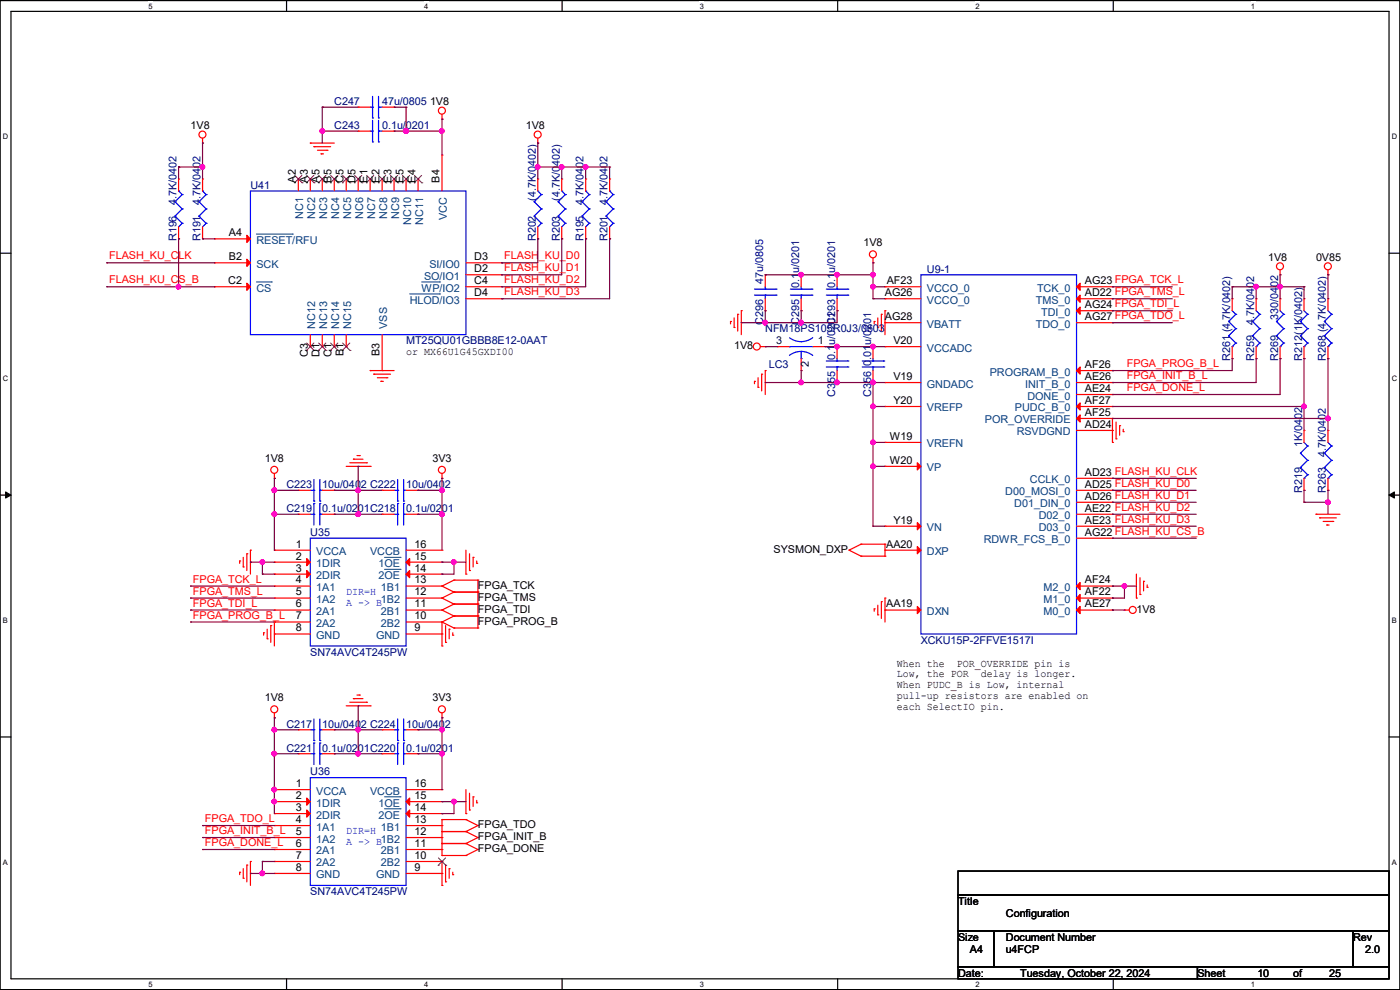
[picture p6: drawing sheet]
<svg xmlns="http://www.w3.org/2000/svg" width="297mm" height="210mm" viewBox="0 0 297 210" stroke-linecap="round" stroke-linejoin="round" font-family="sans-serif">
<path d="M0 .1h297v209.8h-297zM2.3 2.4h292.4v205.2h-292.4z" fill="none" stroke="#000" stroke-width=".25"/>
<g fill="#fff">
<path d="M31.5 .4h.9v1.8h-.9z"/>
<path d="M31.5 207.9h.9v1.8h-.9z"/>
</g>
<path d="M60.8 .1v2.3M60.8 207.6v2.3" fill="none" stroke="#000" stroke-width=".25"/>
<g fill="#fff">
<path d="M90 .4h.9v1.8h-.9z"/>
<path d="M90 207.9h.9v1.8h-.9z"/>
</g>
<path d="M119.3 .1v2.3M119.3 207.6v2.3" fill="none" stroke="#000" stroke-width=".25"/>
<g fill="#fff">
<path d="M148.5 .4h.9v1.8h-.9z"/>
<path d="M148.5 207.9h.9v1.8h-.9z"/>
</g>
<path d="M177.7 .1v2.3M177.7 207.6v2.3" fill="none" stroke="#000" stroke-width=".25"/>
<g fill="#fff">
<path d="M206.9 .4h.9v1.8h-.9z"/>
<path d="M206.9 207.9h.9v1.8h-.9z"/>
</g>
<path d="M236.2 .1v2.3M236.2 207.6v2.3" fill="none" stroke="#000" stroke-width=".25"/>
<g fill="#fff">
<path d="M265.4 .4h.9v1.8h-.9z"/>
<path d="M265.4 207.9h.9v1.8h-.9z"/>
<path d="M.6 28.1h1.2v1.7h-1.2z"/>
<path d="M295.3 28.1h1.1v1.7h-1.1z"/>
<path d="M.6 79.4h1.2v1.8h-1.2z"/>
<path d="M295.3 79.4h1.1v1.8h-1.1z"/>
</g>
<path d="M0 53.7h2.3M294.7 53.7h2.3" fill="none" stroke="#000" stroke-width=".25"/>
<g fill="#fff">
<path d="M.6 130.7h1.1v1.8h-1.1z"/>
<path d="M295.3 130.7h1v1.8h-1z"/>
</g>
<path d="M0 105h2.3M294.7 105h2.3" fill="none" stroke="#000" stroke-width=".25"/>
<path d="M1.2 104.4l1.1 .6-1.1 .7zM294.7 105l1.1-.6v1.3z" fill="#000" stroke="#000" stroke-width=".21"/>
<g fill="#fff">
<path d="M.6 182h1.1v1.8h-1.1z"/>
<path d="M295.3 182h1v1.8h-1z"/>
</g>
<path d="M0 156.3h2.3M294.7 156.3h2.3M203.2 184.8h91.5v5.1h-91.5zM203.2 189.9h91.5v7.6h-91.5zM203.2 197.5h7.7v7.6h-7.7zM210.9 197.5h76.2v7.6h-76.2zM287.1 197.5h7.6v7.6h-7.6zM203.2 205.1h50.8v2.5h-50.8zM254 205.1h40.7v2.5h-40.7z" fill="none" stroke="#000" stroke-width=".25"/>
<g fill="none" stroke="#f00" stroke-width=".25">
<path d="M37.9 38h.1M37.9 38v2.5M43 30.4h.1M43 38h.1M43 29.3v1.1M43 38v2.5M63.3 38h.1M63.3 38v2.5M65.8 30.4h.1M65.8 38h.1M65.8 30.4h5.1M65.8 38v2.5"/>
<path d="M66.6 31.1h.1M66.6 31.1h3.5M67.4 31.9h2M68.1 32.6h.1M68.1 32.6h.5M68.4 38h.1M68.4 38v2.5M69.4 31.9h.1M70.9 38h.1M70.9 38v2.5M73.4 38h.1M73.4 38v2.5"/>
<path d="M76 22.7h.1M76 38h.1M76 27.8h.1M76 22.7h2.5M76 38v2.5M76 27.8h2.5M78.5 38h.1M78.5 38v2.5M81.1 38h.1M81.1 22.7h2.5M81.1 38v2.5M81.1 27.8h2.5"/>
<path d="M83.6 22.7h.1M83.6 38h.1M83.6 27.8h.1M83.6 38v2.5M86.1 38h.1M86.1 38v2.5M88.7 38h.1M88.7 38v2.5M93.8 25.3h.1M93.8 32.9h.1M93.8 24.3v1M93.8 32.9v7.6"/>
<path d="M114.1 30.4h.1M114.1 38h.1M114.1 29.3v1.1M114.1 38v2.5M119.2 38h.1M119.2 38v2.5M124.2 38h.1M124.2 38v2.5M129.3 38h.1M129.3 38v2.5M37.9 50.7h.1M37.9 48.1v2.6"/>
<path d="M43 50.7h.1M43 48.1v2.6M45.5 50.7h.1M45.5 55.8h.1M45.5 50.7h7.6M45.5 55.8h7.6M98.8 55.8h7.7M98.8 58.3h7.7M106.5 58.3h.1M106.5 55.8h.1M114.1 50.7h.1M114.1 48.1v2.6"/>
<path d="M119.2 50.7h.1M119.2 48.1v2.6M124.2 50.7h.1M124.2 48.1v2.6M129.3 50.7h.1M129.3 48.1v2.6M162.3 58.3h.1M162.3 58.3v2.5M170 58.3h.1M170 58.3v2.5M177.6 58.3h.1M177.6 58.3v2.5"/>
<path d="M185.2 55.8h.1M185.2 54.7v1.1M271.6 58.3h.1M271.6 57.3v1M281.7 58.3h.1M281.7 57.3v1M45.5 60.8h.1M45.5 60.8h7.6M65.8 73.5h.1M65.8 71v2.5M68.4 73.5h.1M68.4 71v2.5"/>
<path d="M70.9 73.5h.1M70.9 71v2.5M73.4 73.5h.1M73.4 71v2.5M78.5 78.6h.1M78.5 78.6h5.1M79.3 79.4h.1M79.3 79.4h3.5M81.1 78.6h.1M81.1 71v7.6M98.8 60.8h7.7M98.8 63.4h7.7"/>
<path d="M106.5 60.8h.1M106.5 63.4h.1M155 68.2h.1M155 68.2v.5M155.7 69.5h.1M155.7 67.4v2.1M156.5 66.7h.1M156.5 66.7v3.5M157.3 65.9h.1M157.3 65.9v5.1M161.3 73.5h1M161.6 79.4h.1"/>
<path d="M161.6 79.4v3.5M162.3 78.6h.1M162.3 73.5h.1M162.3 65.9h.1M162.3 63.4v2.5M162.3 78.6v5.1M164.9 73.5h.1M164.9 73.5h2.5M170 65.9h.1M170 78.6h.1M170 63.4v2.5M170 76.1v2.5"/>
<path d="M172.5 73.5h2.5M175 73.5h.1M177.6 65.9h.1M177.6 73.5h.1M177.6 63.4v2.5M177.6 73.5v2.6M177.6 78.6v2.6M185.2 73.5h.1M185.2 73.5v2.6M185.2 78.6v2.6M185.5 68.2h.1M185.5 68.2v.5"/>
<path d="M186.2 69.5h.1M186.2 67.4v2.1M187 66.7h.1M187 66.7v3.5M187.7 65.9h.1M187.7 60.8h.1M187.7 63.4h.1M187.7 68.5h.1M187.7 73.5h.1M187.7 65.9v5.1M187.7 73.5h7.7M187.7 60.8h7.7"/>
<path d="M187.7 68.5h7.7M187.7 63.4h7.7M228.4 78.6h7.6M228.4 60.8h7.6M228.4 65.9h7.6M228.4 68.5h7.6M228.4 63.4h7.6M236 60.8h.1M236 65.9h.1M236 68.5h.1M236 63.4h.1M236 78.6h.1"/>
<path d="M261.4 63.4h.1M261.4 76.1h.1M261.4 63.4v2.5M261.4 73.5v2.6M266.5 63.4h.1M266.5 76.1h.1M266.5 63.4v2.5M266.5 73.5v2.6M271.6 63.4h.1M271.6 76.1h.1M271.6 63.4v2.5M271.6 73.5v2.6"/>
<path d="M276.6 63.4h.1M276.6 76.1h.1M276.6 63.4v2.5M276.6 73.5v2.6M281.7 63.4h.1M281.7 76.1h.1M281.7 63.4v2.5M281.7 73.5v2.6M73.4 98.9h5.1M74.2 98.2h3.6M75 97.4h.1M75 97.4h2"/>
<path d="M75.7 96.6h.5M76.2 96.6h.1M77.8 98.2h.1M78.5 98.9h.1M80.1 80.1h2M80.8 80.9h.1M80.8 80.9h.5M82.1 80.1h.1M160.1 80.9h.1M160.1 80.9v.5M160.8 82.2h.1M160.8 80.1v2.1"/>
<path d="M177.6 81.2h.1M185.2 81.2h.1M187.7 81.2h.1M187.7 98.9h.1M187.7 93.9h.1M187.7 86.2h.1M187.7 98.9h7.7M187.7 86.2h7.7M187.7 81.2h7.7M187.7 93.9h7.7M228.4 86.2h7.6M228.4 91.3h7.6"/>
<path d="M228.4 81.2h7.6M228.4 88.8h7.6M228.4 83.7h7.6M236 93.9h.1M236 86.2h.1M236 91.3h.1M236 88.8h.1M236 83.7h.1M236 81.2h.1M236 88.8v5.1M236.8 93.1h.1M236.8 89.5v3.6"/>
<path d="M237.5 90.3h.1M237.5 90.3v2M238.3 91.6h.1M238.3 91.1v.5M276.6 91.3h.1M276.6 91.3v2.6M281.7 91.3h.1M281.7 91.3v2.6M50.8 119h.1M50.8 119v.5M51.6 118.2v2.1M52.4 117.5h.1"/>
<path d="M52.4 117.5v3.5M53.1 116.7h.1M53.1 116.7v5.1M58.2 101.5h.1M58.2 116.7h.1M58.2 119.3h.1M58.2 100.5v1M58.2 116.7h7.6M58.2 119.3h7.6M63.3 104h.1M63.3 109.1h.1M63.3 109.1h2.5"/>
<path d="M63.3 104h2.5M68.4 109.1h2.5M68.4 104h2.5M70.9 104h.1M70.9 109.1h.1M81.1 104h.1M81.1 109.1h.1M81.1 109.1h2.5M81.1 104h2.5M86.1 109.1h2.6M86.1 116.7h7.7M86.1 104h2.6"/>
<path d="M86.1 119.3h7.7M88.7 104h.1M88.7 109.1h.1M93.8 101.5h.1M93.8 119.3h.1M93.8 116.7h.1M93.8 100.5v1M98.8 116.7v5.1M99.6 117.5v3.5M100.4 118.2h.1M100.4 118.2v2.1M101.1 119.5h.1"/>
<path d="M101.1 119v.5M180.1 116.7h.1M180.1 116.7l2.6 1.3M182.7 115.4h.1M182.7 118h.1M182.7 115.4l-2.6 1.3M182.7 115.4h5M182.7 118h5M187.7 115.4h.1M187.7 118h.1M187.7 116.7h.1M187.7 111.6h.1"/>
<path d="M187.7 115.4v2.6M187.7 116.7h7.7M187.7 111.6h7.7M228.4 109.1h7.6M228.4 114.2h7.6M228.4 111.6h7.6M228.4 101.5h7.6M228.4 104h7.6M228.4 106.6h7.6M236 114.2h.1M236 101.5h.1M236 104h.1"/>
<path d="M236 106.6h.1M236 109.1h.1M236 111.6h.1M276.6 104h.1M276.6 101.5v2.5M279.2 109.1h.1M279.2 109.1h5.1M280 109.9h.1M280 109.9h3.5M280.7 110.6h2M281.5 111.4h.1M281.5 111.4h.5"/>
<path d="M281.7 104h.1M281.7 101.5v2.5M282.7 110.6h.1M51.6 120.3h.1M55.9 134.2h.1M55.9 134.2v.5M56.7 135.5h.1M56.7 133.5v2M57.4 132.7h.1M57.4 132.7v3.6M58.2 132h.1M58.2 121.8h.1"/>
<path d="M58.2 124.3h.1M58.2 126.9h.1M58.2 129.4h.1M58.2 134.5h.1M58.2 129.4h7.6M58.2 132v5M58.2 126.9h7.6M58.2 124.3h7.6M58.2 121.8h7.6M58.2 132h7.6M58.2 134.5h7.6M86.1 129.4h7.7"/>
<path d="M86.1 126.9h7.7M86.1 124.3h7.7M86.1 121.8h7.7M86.1 132h7.7M86.1 134.5h7.7M93.8 124.3h.1M93.8 126.9h.1M93.8 129.4h.1M93.8 132h.1M93.8 137h.1M93.8 134.5h.1M93.8 121.8h.1"/>
<path d="M93.8 124.3l2.5 1.3M93.8 126.9l2.5 1.2M93.8 129.4l2.5 1.3M93.8 132v5M93.8 132l2.5 1.2M94.5 136.3h.1M94.5 132.7v3.6M95.3 133.5h.1M95.3 133.5v2M96.1 134.7h.1M96.1 134.2v.5M96.3 123.1h.1"/>
<path d="M96.3 125.6h.1M96.3 128.1h.1M96.3 130.7h.1M96.3 133.2h.1M96.3 123.1l-2.5 1.2M96.3 123.1h5.1M96.3 125.6h5.1M96.3 125.6l-2.5 1.3M96.3 128.1h5.1M96.3 128.1l-2.5 1.3M96.3 130.7h5.1M96.3 130.7l-2.5 1.3"/>
<path d="M96.3 133.2h5.1M98.8 121.8h.1M99.6 121h.1M101.4 123.1h.1M101.4 125.6h.1M101.4 128.1h.1M101.4 130.7h.1M101.4 133.2h.1M101.4 123.1v10.1M185.5 129.2h.1M185.5 129.2v.5M186.2 130.4h.1"/>
<path d="M186.2 128.4v2M187 127.6h.1M187 127.6v3.6M187.7 126.9h.1M187.7 129.4h.1M187.7 126.9v5.1M187.7 129.4h7.7M228.4 129.4h7.6M228.4 126.9h7.6M228.4 124.3h7.6M236 129.4h.1M236 126.9h.1"/>
<path d="M236 124.3h.1M238.5 129.4h.1M238.5 129.4h1.1M241.1 126.9h.1M241.1 121.8v5.1M241.9 126.1h.1M241.9 122.6v3.5M242.6 123.3h.1M242.6 123.3v2M243.4 124.6h.1M243.4 124.1v.5M58.2 152.3h.1"/>
<path d="M58.2 151.3v1M63.3 154.8h.1M63.3 159.9h.1M63.3 154.8h2.5M63.3 159.9h2.5M68.4 154.8h2.5M68.4 159.9h2.5M70.9 154.8h.1M70.9 159.9h.1M73.4 149.7h5.1M74.2 149h3.6M75 148.2h.1"/>
<path d="M75 148.2h2M75.7 147.4h.5M76.2 147.4h.1M77.8 149h.1M78.5 149.7h.1M81.1 154.8h.1M81.1 159.9h.1M81.1 154.8h2.5M81.1 159.9h2.5M86.1 154.8h2.6M86.1 159.9h2.6M88.7 154.8h.1"/>
<path d="M88.7 159.9h.1M93.8 152.3h.1M93.8 151.3v1M58.2 167.5h.1M58.2 170.1h.1M58.2 172.6h.1M58.2 175.1h.1M58.2 177.7h.1M58.2 167.5h7.6M58.2 170.1h7.6M58.2 172.6h7.6M58.2 175.1h7.6"/>
<path d="M58.2 177.7h7.6M86.1 167.5h7.7M86.1 170.1h7.7M86.1 172.6h7.7M86.1 175.1h7.7M86.1 177.7h7.7M93.8 173.9h.1M93.8 176.4h.1M93.8 178.9h.1M93.8 177.7h.1M93.8 175.1h.1M93.8 172.6h.1"/>
<path d="M93.8 170.1h.1M93.8 167.5h.1M93.8 173.9h5M93.8 173.9v7.6M93.8 176.4h5M93.8 178.9h5M98.8 173.9h.1M98.8 176.4h.1M98.8 178.9h.1M98.8 172.6h.1M98.8 173.9l2.6 1.2M98.8 176.4l2.6 1.3"/>
<path d="M98.8 178.9l2.6 1.3M98.8 167.5v5.1M99.6 171.8h.1M99.6 168.3v3.5M100.4 169h.1M100.4 169v2.1M101.1 170.3h.1M101.1 169.8v.5M101.4 175.1h.1M101.4 177.7h.1M101.4 175.1l-2.6 1.3M101.4 177.7l-2.6 1.2"/>
<path d="M50.8 185h.1M50.8 185v.5M51.6 186.3h.1M51.6 184.3v2M52.4 183.5h.1M52.4 183.5v3.6M53.1 182.8h.1M53.1 182.8v5M58.2 180.2h.1M58.2 182.8h.1M58.2 185.3h.1M58.2 180.2h7.6"/>
<path d="M58.2 182.8h7.6M58.2 185.3h7.6M86.1 180.2h7.7M86.1 182.8h7.7M86.1 185.3h7.7M93.8 181.5h.1M93.8 187.8h.1M93.8 185.3h.1M93.8 182.8h.1M93.8 180.2h.1M93.8 182.8v5M93.8 181.5h5"/>
<path d="M94.5 187.1h.1M94.5 183.5v3.6M95.3 184.3h.1M95.3 184.3v2M96.1 185.5h.1M96.1 185v.5M98.8 181.5h.1M101.4 180.2h.1M101.4 180.2l-2.6 1.3"/>
<circle cx="42.9" cy="28.6" r=".74"/>
<circle cx="93.7" cy="23.5" r=".74"/>
<circle cx="114.1" cy="28.6" r=".74"/>
<circle cx="185.2" cy="54" r=".74"/>
<circle cx="271.5" cy="56.5" r=".74"/>
<circle cx="281.7" cy="56.5" r=".74"/>
<circle cx="160.5" cy="73.5" r=".74"/>
<circle cx="58.2" cy="99.7" r=".74"/>
<circle cx="93.7" cy="99.7" r=".74"/>
<circle cx="240.3" cy="129.4" r=".74"/>
<circle cx="58.2" cy="150.5" r=".74"/>
<circle cx="93.7" cy="150.5" r=".74"/>
</g>
<g fill="none" stroke="#00f" stroke-width=".25">
<path d="M78.5 22.7h.5M78.5 27.8h.5M79 22.7h.1M79 25h.1M79 27.8h.1M79 30.1h.1M79 20.4v4.6M79 25.5v4.6M80.3 25h.1M80.3 22.7h.1M80.3 30.1h.1M80.3 27.8h.1"/>
<path d="M80.3 22.7h.8M80.3 20.4v4.6M80.3 25.5v4.6M80.3 27.8h.8M37.1 45.8h.1M37.1 42.8h.1M37.1 45.8l1.6 1.6M37.1 42.8l1.6 1.5M37.9 40.5h.1M37.9 40.5l.8 .8M38.7 47.4h.1M38.7 44.3h.1"/>
<path d="M38.7 41.3h.1M38.7 47.4l-.8 .7M38.7 44.3l-1.6 1.5M38.7 41.3l-1.6 1.5M42.2 45.8h.1M42.2 42.8h.1M42.2 45.8l1.5 1.6M42.2 42.8l1.5 1.5M43 40.5h.1M43 40.5l.7 .8M43.7 47.4h.1M43.7 44.3h.1"/>
<path d="M43.7 41.3h.1M43.7 47.4l-.7 .7M43.7 44.3l-1.5 1.5M43.7 41.3l-1.5 1.5M53.1 40.5h45.7v30.5h-45.7zM113.3 45.8h.1M113.3 42.8h.1M113.3 45.8l1.6 1.6M113.3 42.8l1.6 1.5M114.1 40.5h.1M114.1 40.5l.8 .8M114.9 47.4h.1"/>
<path d="M114.9 44.3h.1M114.9 41.3h.1M114.9 47.4l-.8 .7M114.9 44.3l-1.6 1.5M114.9 41.3l-1.6 1.5M118.4 45.8h.1M118.4 42.8h.1M118.4 45.8l1.5 1.6M118.4 42.8l1.5 1.5M119.2 40.5h.1M119.2 40.5l.7 .8M119.9 47.4h.1"/>
<path d="M119.9 44.3h.1M119.9 41.3h.1M119.9 47.4l-.7 .7M119.9 44.3l-1.5 1.5M119.9 41.3l-1.5 1.5M123.5 45.8h.1M123.5 42.8h.1M123.5 45.8l1.5 1.6M123.5 42.8l1.5 1.5M124.2 40.5h.1M124.2 40.5l.8 .8M125 47.4h.1"/>
<path d="M125 44.3h.1M125 41.3h.1M125 47.4l-.8 .7M125 44.3l-1.5 1.5M125 41.3l-1.5 1.5M128.6 45.8h.1M128.6 42.8h.1M128.6 45.8l1.5 1.6M128.6 42.8l1.5 1.5M129.3 40.5h.1M129.3 40.5l.8 .8M130.1 47.4h.1"/>
<path d="M130.1 44.3h.1M130.1 41.3h.1M130.1 47.4l-.8 .7M130.1 44.3l-1.5 1.5M130.1 41.3l-1.5 1.5M195.4 58.3h33v76.2h-33zM160.1 62.6h4.5M160.1 61.3h4.5M162.3 61.3h.1M162.3 62.6h.1M162.3 60.8v.5M162.3 62.6v.8"/>
<path d="M164.6 62.6h.1M164.6 61.3h.1M167.4 73.5h.1M167.4 73.5h5.1M167.7 62.6h4.6M167.7 61.3h4.6M170 61.3h.1M170 62.6h.1M170 76.1h.1M170 74.5l-1.1 .2-1.4 .7M170 74.5l1.5 .4 .9 .5M170 60.8v.5"/>
<path d="M170 62.6v.8M170 74.5v1.6M172.3 62.6h.1M172.3 61.3h.1M172.4 71.6l-.9 .6-1.5 .3-1.1-.2-1.4-.6M175.3 77.9h4.6M175.3 76.6h4.6M175.3 62.6h4.6M175.3 61.3h4.6M177.6 61.3h.1M177.6 62.6h.1M177.6 76.6h.1"/>
<path d="M177.6 77.9h.1M177.6 60.8v.5M177.6 62.6v.8M177.6 76.1v.5M177.6 77.9v.7M179.9 62.6h.1M179.9 61.3h.1M179.9 77.9h.1M179.9 76.6h.1M182.9 77.9h4.6M182.9 76.6h4.6M185.2 76.6h.1"/>
<path d="M185.2 77.9h.1M185.2 76.1v.5M185.2 77.9v.7M187.5 77.9h.1M187.5 76.6h.1M260.6 68.2h.1M260.6 71.2h.1M260.6 68.2l1.6 1.5M260.6 71.2l1.6 1.6M261.4 73.5h.1M261.4 65.9l.8 .8M262.2 66.7h.1"/>
<path d="M262.2 69.7h.1M262.2 72.8h.1M262.2 66.7l-1.6 1.5M262.2 69.7l-1.6 1.5M262.2 72.8l-.8 .7M265.7 68.2h.1M265.7 71.2h.1M265.7 68.2l1.6 1.5M265.7 71.2l1.6 1.6M266.5 73.5h.1M266.5 65.9l.8 .8M267.3 66.7h.1"/>
<path d="M267.3 69.7h.1M267.3 72.8h.1M267.3 66.7l-1.6 1.5M267.3 69.7l-1.6 1.5M267.3 72.8l-.8 .7M270.8 68.2h.1M270.8 71.2h.1M270.8 68.2l1.5 1.5M270.8 71.2l1.5 1.6M271.6 73.5h.1M271.6 65.9l.7 .8M272.3 66.7h.1"/>
<path d="M272.3 69.7h.1M272.3 72.8h.1M272.3 66.7l-1.5 1.5M272.3 69.7l-1.5 1.5M272.3 72.8l-.7 .7M275.9 68.2h.1M275.9 71.2h.1M275.9 68.2l1.5 1.5M275.9 71.2l1.5 1.6M276.6 73.5h.1M276.6 65.9l.8 .8M277.4 66.7h.1"/>
<path d="M277.4 69.7h.1M277.4 72.8h.1M277.4 66.7l-1.5 1.5M277.4 69.7l-1.5 1.5M277.4 72.8l-.8 .7M281 68.2h.1M281 71.2h.1M281 68.2l1.5 1.5M281 71.2l1.5 1.6M281.7 73.5h.1M281.7 65.9l.8 .8M282.5 66.7h.1"/>
<path d="M282.5 69.7h.1M282.5 72.8h.1M282.5 66.7l-1.5 1.5M282.5 69.7l-1.5 1.5M282.5 72.8l-.8 .7M275.9 96.1h.1M275.9 99.2h.1M275.9 96.1l1.5 1.6M275.9 99.2l1.5 1.5M276.6 93.9l.8 .7M277.4 94.6h.1M277.4 97.7h.1"/>
<path d="M277.4 94.6l-1.5 1.5M277.4 97.7l-1.5 1.5M281 96.1h.1M281 99.2h.1M281 96.1l1.5 1.6M281 99.2l1.5 1.5M281.7 93.9l.8 .7M282.5 94.6h.1M282.5 97.7h.1M282.5 94.6l-1.5 1.5M282.5 97.7l-1.5 1.5M65.8 114.2h20.3v22.8h-20.3z"/>
<path d="M65.8 104h.8M65.8 109.1h.8M66.6 106.3h.1M66.6 104h.1M66.6 106.8h.1M66.6 109.1h.1M66.6 101.7v4.6M66.6 106.8v4.6M67.9 104h.1M67.9 106.3h.1M67.9 109.1h.1M67.9 106.8h.1"/>
<path d="M67.9 104h.5M67.9 101.7v4.6M67.9 106.8v4.6M67.9 109.1h.5M83.6 104h.8M83.6 109.1h.8M84.4 106.3h.1M84.4 104h.1M84.4 106.8h.1M84.4 109.1h.1M84.4 101.7v4.6M84.4 106.8v4.6"/>
<path d="M85.6 104h.1M85.6 106.3h.1M85.6 109.1h.1M85.6 106.8h.1M85.6 104h.5M85.6 101.7v4.6M85.6 106.8v4.6M85.6 109.1h.5M276.6 101.5h.1M277.4 100.7h.1M277.4 100.7l-.8 .8M281.7 101.5h.1"/>
<path d="M282.5 100.7h.1M282.5 100.7l-.8 .8M65.8 154.8h.8M65.8 159.9h.8M66.6 157.1h.1M66.6 154.8h.1M66.6 157.6h.1M66.6 159.9h.1M66.6 152.5v4.6M66.6 157.6v4.6M67.9 154.8h.1M67.9 157.1h.1"/>
<path d="M67.9 159.9h.1M67.9 157.6h.1M67.9 154.8h.5M67.9 152.5v4.6M67.9 157.6v4.6M67.9 159.9h.5M83.6 154.8h.8M83.6 159.9h.8M84.4 157.1h.1M84.4 154.8h.1M84.4 157.6h.1M84.4 159.9h.1"/>
<path d="M84.4 152.5v4.6M84.4 157.6v4.6M85.6 154.8h.1M85.6 157.1h.1M85.6 159.9h.1M85.6 157.6h.1M85.6 152.5v4.6M85.6 157.6v4.6M85.6 154.8h.5M85.6 159.9h.5M65.8 165h20.3v22.8h-20.3z"/>
</g>
<g fill="#f00" stroke="#f00" stroke-width=".25">
<path d="M228.4 86.2l.8-.7v1.5z"/>
<path d="M228.4 60.8l.8-.7v1.5z"/>
<path d="M228.4 65.9l.8-.7v1.5z"/>
<path d="M228.4 63.4l.8-.8v1.5z"/>
<path d="M194.6 128.7l.8 .7-.8 .8z"/>
<path d="M194.6 116l.8 .7-.8 .8z"/>
<path d="M228.4 88.8l.8-.8v1.5z"/>
<path d="M194.6 110.9l.8 .7-.8 .8z"/>
<path d="M194.6 98.2l.8 .7-.8 .8z"/>
<path d="M228.4 129.4l.8-.7v1.5z"/>
<path d="M228.4 126.9l.8-.8v1.5z"/>
<path d="M228.4 124.3l.8-.7v1.5z"/>
<path d="M228.4 78.6l.8-.7v1.5z"/>
<path d="M52.4 49.9l.7 .8-.7 .7z"/>
<path d="M52.4 55l.7 .8-.7 .7z"/>
<path d="M52.4 60.1l.7 .7-.7 .8z"/>
<path d="M65.1 169.3l.7 .8-.7 .7z"/>
<path d="M65.1 171.8l.7 .8-.7 .8z"/>
<path d="M86.1 172.6l.8-.8v1.6z"/>
<path d="M86.1 170.1l.8-.8v1.5z"/>
<path d="M65.1 118.5l.7 .8-.7 .7z"/>
<path d="M65.1 121l.7 .8-.7 .8z"/>
<path d="M86.9 121v1.6l-.8-.8z"/>
<path d="M86.1 119.3l.8-.8v1.5z"/>
</g>
<g fill="none" stroke="#804000" stroke-width=".21">
<path d="M62.5 38.8h.1M62.5 37.2l1.6 1.6M64.1 37.2l-1.6 1.6M64.1 38.8h.1M65 38.8h.1M65.1 37.2l1.5 1.6M66.6 37.2l-1.6 1.6M66.6 38.8h.1M67.6 38.8h.1M67.6 37.2l1.6 1.6M69.1 37.2l-1.5 1.6M69.2 38.8h.1"/>
<path d="M70.1 38.8h.1M70.1 37.2l1.6 1.6M71.7 37.2l-1.6 1.6M71.7 38.8h.1M72.6 38.8h.1M72.7 37.2l1.6 1.6M74.2 37.2l-1.6 1.6M74.3 38.8h.1M75.2 38.8h.1M75.2 37.2l1.6 1.6M76.8 37.2l-1.6 1.6M76.8 38.8h.1"/>
<path d="M77.7 38.8h.1M77.8 37.2l1.5 1.6M79.3 37.2l-1.6 1.6M79.3 38.8h.1M80.3 38.8h.1M80.3 37.2l1.6 1.6M81.8 37.2l-1.5 1.6M81.9 38.8h.1M82.8 38.8h.1M82.8 37.2l1.6 1.6M84.4 37.2l-1.6 1.6M84.4 38.8h.1"/>
<path d="M85.3 38.8h.1M85.4 37.2l1.6 1.6M86.9 37.2l-1.6 1.6M87 38.8h.1M87.9 38.8h.1M87.9 37.2l1.6 1.6M89.5 37.2l-1.6 1.6M89.5 38.8h.1M65 74.3h.1M65.1 72.8l1.5 1.5M66.6 72.8l-1.6 1.5M66.6 74.3h.1"/>
<path d="M67.6 74.3h.1M67.6 72.8l1.6 1.5M69.1 72.8l-1.5 1.5M69.2 74.3h.1M70.1 74.3h.1M70.1 72.8l1.6 1.5M71.7 72.8l-1.6 1.5M71.7 74.3h.1M72.6 74.3h.1M72.7 72.8l1.6 1.5M74.2 72.8l-1.6 1.5M74.3 74.3h.1"/>
<path d="M93 183.6h.1M93 182l1.6 1.6M94.5 182l-1.5 1.6M94.6 183.6h.1"/>
</g>
<g fill="none" stroke="#004080" stroke-width=".21">
<path d="M54.4 49.7h7.6M54.4 59.8h3.2M57.6 59.8h.1M62 49.7h.1M89.5 59.8h3.8M93.3 59.8h.1M86.9 62.4h6.4M93.3 62.4h.1M81.6 118.2h3.3M84.9 118.2h.1M81.6 120.8h3.3M84.9 120.8h.1"/>
<path d="M81.6 171.6h3.3M81.6 169h3.3M84.9 171.6h.1M84.9 169h.1"/>
</g>
<g fill="none" stroke="#800040" stroke-width=".25">
<path d="M37.9 35.4h.1M37.9 35.4h5.1M37.9 35.4v2.6M43 30.4h.1M43 35.4h.1M43 30.4v7.6M68.4 22.7h.1M68.4 27.8h.1M68.4 22.7v7.7M68.4 22.7h7.6M68.4 27.8h7.6M83.6 27.8h.1"/>
<path d="M83.6 22.7h.1M83.6 22.7h2.5M83.6 27.8h10.2M86.1 22.7h.1M86.1 27.8h.1M86.1 22.7v5.1M93.8 25.3h.1M93.8 27.8h.1M93.8 25.3v7.6M114.1 35.4h.1M114.1 30.4h.1M114.1 30.4v7.6"/>
<path d="M114.1 35.4h15.2M119.2 35.4h.1M119.2 35.4v2.6M124.2 35.4h.1M124.2 35.4v2.6M129.3 35.4h.1M129.3 35.4v2.6M22.6 55.8h.1M22.6 55.8h22.9M37.9 50.7h.1M37.9 50.7v10.1M43 50.7h.1"/>
<path d="M43 50.7h2.5M106.5 55.8h.1M106.5 58.3h.1M114.1 50.7h.1M114.1 50.7v5.1h-7.6M119.2 50.7h.1M119.2 50.7v7.6h-12.7M124.2 50.7h.1M124.2 50.7v10.1h-17.7M129.3 50.7h.1M129.3 50.7v12.7h-22.8M162.3 58.3h.1"/>
<path d="M162.3 58.3h22.9M170 58.3h.1M177.6 58.3h.1M185.2 55.8h.1M185.2 58.3h.1M185.2 55.8v7.6M271.6 58.3h.1M271.6 58.3v5.1M281.7 58.3h.1M281.7 58.3v5.1M22.6 60.8h.1M22.6 60.8h22.9"/>
<path d="M37.9 60.8h.1M106.5 60.8h.1M106.5 63.4h.1M157.3 68.5h.1M162.3 65.9h.1M162.3 68.5h.1M162.3 73.5h.1M162.3 65.9v2.6M162.3 73.5h2.6M170 65.9h.1M170 68.5h.1M170 78.6h.1"/>
<path d="M170 65.9v2.6M170 78.6v2.6M175 73.5h.1M175 73.5h12.7M177.6 65.9h.1M177.6 73.5h.1M177.6 65.9v2.6h-20.3M185.2 60.8h.1M185.2 63.4h.1M185.2 73.5h.1M185.2 60.8h2.5M185.2 63.4h2.5"/>
<path d="M236 78.6h.1M236 60.8h.1M236 63.4h.1M236 65.9h.1M236 68.5h.1M236 60.8h12.7M236 63.4h12.7M236 68.5h12.7M236 65.9h12.7M261.4 76.1h.1M261.4 60.8h.1M261.4 60.8h15.2"/>
<path d="M261.4 60.8v2.6M261.4 76.1v2.5h-25.4M266.5 76.1h.1M266.5 60.8h.1M266.5 76.1v5.1h-30.5M266.5 60.8v2.6M271.6 76.1h.1M271.6 60.8h.1M271.6 76.1v7.6h-35.6M276.6 76.1h.1M276.6 60.8h.1M276.6 60.8v2.6"/>
<path d="M276.6 76.1v15.2M281.7 76.1h.1M281.7 76.1v15.2M76 98.9h.1M76 98.9v10.2M162.3 81.2h.1M162.3 81.2h25.4M170 81.2h.1M177.6 81.2h.1M185.2 81.2h.1M185.2 93.9h.1M185.2 86.2h.1"/>
<path d="M185.2 98.9h.1M185.2 81.2v30.4M185.2 93.9h2.5M185.2 86.2h2.5M185.2 98.9h2.5M236 81.2h.1M236 83.7h.1M236 88.8h.1M236 86.2h.1M236 86.2h40.6M236 88.8h45.7M276.6 86.2h.1"/>
<path d="M281.7 88.8h.1M53.1 119.3h.1M53.1 119.3h5.1M55.7 119.3h.1M55.7 119.3v2.5M58.2 101.5h.1M58.2 104h.1M58.2 109.1h.1M58.2 109.1h5.1M58.2 104h5.1M58.2 101.5v15.2M70.9 109.1h.1"/>
<path d="M70.9 104h.1M70.9 109.1h10.2M70.9 104h10.2M76 104h.1M76 109.1h.1M88.7 104h.1M88.7 109.1h.1M88.7 109.1h5.1M88.7 104h5.1M93.8 119.3h.1M93.8 101.5h.1M93.8 104h.1"/>
<path d="M93.8 109.1h.1M93.8 101.5v15.2M93.8 119.3h5M96.3 119.3h.1M96.3 119.3v2.5h-2.5M185.2 111.6h.1M185.2 111.6h2.5M236 114.2h.1M236 111.6h.1M236 109.1h.1M236 104h.1M236 106.6h.1"/>
<path d="M236 101.5h.1M236 111.6h17.8M236 114.2h17.8M236 109.1h17.8M236 104h17.8M236 106.6h17.8M236 101.5h17.8M276.6 104h.1M276.6 106.6h.1M276.6 106.6h5.1M276.6 104v2.6M281.7 104h.1"/>
<path d="M281.7 106.6h.1M281.7 104v5.1M40.4 124.3h.1M40.4 126.9h.1M40.4 129.4h.1M40.4 132h.1M40.4 129.4h17.8M40.4 124.3h17.8M40.4 126.9h17.8M40.4 132h17.8M55.7 121.8h.1M55.7 121.8h2.5"/>
<path d="M93.8 121.8h.1M236 129.4h.1M236 124.3h.1M236 126.9h.1M236 129.4h2.5M236 124.3h5.1M238.5 124.3h.1M238.5 124.3v2.6h-2.5M58.2 152.3h.1M58.2 154.8h.1M58.2 159.9h.1M58.2 152.3v20.3"/>
<path d="M58.2 154.8h5.1M58.2 159.9h5.1M70.9 159.9h.1M70.9 154.8h.1M70.9 154.8h10.2M70.9 159.9h10.2M76 154.8h.1M76 159.9h.1M76 149.7h.1M76 149.7v10.2M88.7 154.8h.1M88.7 159.9h.1"/>
<path d="M88.7 154.8h5.1M88.7 159.9h5.1M93.8 152.3h.1M93.8 154.8h.1M93.8 159.9h.1M93.8 152.3v15.2M43 175.1h.1M43 177.7h.1M43 175.1h15.2M43 177.7h15.2M58.2 170.1h.1M58.2 167.5h.1"/>
<path d="M93.8 170.1h.1M93.8 172.6h.1M93.8 170.1h5M96.3 170.1h.1M96.3 170.1v2.5h-2.5M43 180.2h.1M43 180.2h15.2M53.1 185.3h.1M53.1 185.3h5.1M55.7 182.8h.1M55.7 185.3h.1M55.7 182.8v2.5"/>
<path d="M55.7 182.8h2.5"/>
</g>
<g fill="#f0f" stroke="#f0f" stroke-width=".25">
<circle cx="185.2" cy="60.8" r=".49"/>
<circle cx="169.9" cy="58.3" r=".49"/>
<circle cx="177.6" cy="58.3" r=".49"/>
<circle cx="185.2" cy="58.3" r=".49"/>
<circle cx="177.6" cy="73.5" r=".49"/>
<circle cx="185.2" cy="73.5" r=".49"/>
<circle cx="185.2" cy="81.1" r=".49"/>
<circle cx="169.9" cy="68.4" r=".49"/>
<circle cx="162.3" cy="68.4" r=".49"/>
<circle cx="185.2" cy="93.8" r=".49"/>
<circle cx="185.2" cy="86.2" r=".49"/>
<circle cx="114.1" cy="35.4" r=".49"/>
<circle cx="124.2" cy="35.4" r=".49"/>
<circle cx="119.1" cy="35.4" r=".49"/>
<circle cx="37.9" cy="60.8" r=".49"/>
<circle cx="42.9" cy="35.4" r=".49"/>
<circle cx="86.1" cy="27.8" r=".49"/>
<circle cx="93.7" cy="27.8" r=".49"/>
<circle cx="68.3" cy="27.8" r=".49"/>
<circle cx="238.5" cy="124.3" r=".49"/>
<circle cx="271.5" cy="60.8" r=".49"/>
<circle cx="266.5" cy="60.8" r=".49"/>
<circle cx="281.7" cy="88.8" r=".49"/>
<circle cx="276.6" cy="86.2" r=".49"/>
<circle cx="281.7" cy="106.5" r=".49"/>
<circle cx="185.2" cy="98.9" r=".49"/>
<circle cx="96.3" cy="119.2" r=".49"/>
<circle cx="96.3" cy="170" r=".49"/>
<circle cx="55.6" cy="119.2" r=".49"/>
<circle cx="55.6" cy="185.3" r=".49"/>
<circle cx="58.2" cy="109.1" r=".49"/>
<circle cx="58.2" cy="104" r=".49"/>
<circle cx="76" cy="109.1" r=".49"/>
<circle cx="76" cy="104" r=".49"/>
<circle cx="93.7" cy="109.1" r=".49"/>
<circle cx="93.7" cy="104" r=".49"/>
<circle cx="58.2" cy="170" r=".49"/>
<circle cx="58.2" cy="159.9" r=".49"/>
<circle cx="58.2" cy="154.8" r=".49"/>
<circle cx="58.2" cy="167.5" r=".49"/>
<circle cx="76" cy="159.9" r=".49"/>
<circle cx="76" cy="154.8" r=".49"/>
<circle cx="93.7" cy="159.9" r=".49"/>
<circle cx="93.7" cy="154.8" r=".49"/>
<circle cx="169.9" cy="81.1" r=".49"/>
<circle cx="177.6" cy="81.1" r=".49"/>
</g>
<g font-size="2.3" fill="#000080">
<text x="70.9" y="22.3">C247</text>
<text x="81.1" y="22.3">47u/0805</text>
<text x="70.9" y="27.3">C243</text>
<text x="81.1" y="27.3">0.1u/0201</text>
<text x="53.1" y="40">U41</text>
<text x="37.5" y="43.6" transform="rotate(-90 37.5 43.6)">4.7K/0402</text>
<text x="42.5" y="43.6" transform="rotate(-90 42.5 43.6)">4.7K/0402</text>
<text x="113.7" y="42.6" transform="rotate(-90 113.7 42.6)">(4.7K/0402)</text>
<text x="118.7" y="42.6" transform="rotate(-90 118.7 42.6)">(4.7K/0402)</text>
<text x="123.8" y="43.6" transform="rotate(-90 123.8 43.6)">4.7K/0402</text>
<text x="128.9" y="43.6" transform="rotate(-90 128.9 43.6)">4.7K/0402</text>
<text x="37.5" y="51.2" transform="rotate(-90 37.5 51.2)">R196</text>
<text x="42.5" y="51.2" transform="rotate(-90 42.5 51.2)">R191</text>
<text x="113.7" y="51.2" transform="rotate(-90 113.7 51.2)">R202</text>
<text x="118.7" y="51.2" transform="rotate(-90 118.7 51.2)">R203</text>
<text x="123.8" y="51.2" transform="rotate(-90 123.8 51.2)">R195</text>
<text x="128.9" y="51.2" transform="rotate(-90 128.9 51.2)">R201</text>
<text x="196.6" y="57.8">U9-1</text>
<text x="161.9" y="60.3" transform="rotate(-90 161.9 60.3)">47u/0805</text>
<text x="169.5" y="61.1" transform="rotate(-90 169.5 61.1)">0.1u/0201</text>
<text x="177.2" y="61.1" transform="rotate(-90 177.2 61.1)">0.1u/0201</text>
<text x="161.9" y="69" transform="rotate(-90 161.9 69)">C296</text>
<text x="162.4" y="70.5">NFM18PS105R0J3/0603</text>
<text x="169.5" y="69" transform="rotate(-90 169.5 69)">C295</text>
<text x="177.2" y="69" transform="rotate(-90 177.2 69)">C293</text>
<text x="266.1" y="69" transform="rotate(-90 266.1 69)">4.7K/0402</text>
<text x="271.1" y="68" transform="rotate(-90 271.1 68)">330/0402</text>
<text x="86.1" y="73.1">MT25QU01GBBB8E12-0AAT</text>
<text x="177.2" y="76.3" transform="rotate(-90 177.2 76.3)">0.1u/0201</text>
<text x="261" y="76.6" transform="rotate(-90 261 76.6)">R261 (4.7K/0402)</text>
<text x="266.1" y="76.6" transform="rotate(-90 266.1 76.6)">R259</text>
<text x="271.1" y="76.6" transform="rotate(-90 271.1 76.6)">R269</text>
<text x="276.2" y="76.6" transform="rotate(-90 276.2 76.6)">R212(1K/0402)</text>
<text x="281.3" y="76.6" transform="rotate(-90 281.3 76.6)">R268 (4.7K/0402)</text>
<text x="163.1" y="78.1">LC3</text>
<text x="177.2" y="84.2" transform="rotate(-90 177.2 84.2)">C355</text>
<text x="184.8" y="84.2" transform="rotate(-90 184.8 84.2)">C356 0.01u/0201</text>
<text x="276.2" y="94.9" transform="rotate(-90 276.2 94.9)">1K/0402</text>
<text x="281.3" y="96.9" transform="rotate(-90 281.3 96.9)">4.7K/0402</text>
<text x="60.7" y="103.5">C223</text>
<text x="68.4" y="103.5">10u/0402 C222</text>
<text x="86.1" y="103.5">10u/0402</text>
<text x="276.2" y="104.5" transform="rotate(-90 276.2 104.5)">R219</text>
<text x="281.3" y="104.5" transform="rotate(-90 281.3 104.5)">R263</text>
<text x="60.7" y="108.6">C219</text>
<text x="65.8" y="113.7">U35</text>
<text x="68.4" y="108.6">0.1u/0201C218</text>
<text x="86.1" y="108.6">0.1u/0201</text>
<text x="195.4" y="136.6">XCKU15P-2FFVE1517I</text>
<text x="65.8" y="139.1">SN74AVC4T245PW</text>
<text x="60.7" y="154.3">C217</text>
<text x="68.4" y="154.3">10u/0402 C224</text>
<text x="86.1" y="154.3">10u/0402</text>
<text x="60.7" y="159.4">C221</text>
<text x="68.4" y="159.4">0.1u/0201C220</text>
<text x="86.1" y="159.4">0.1u/0201</text>
<text x="65.8" y="164.5">U36</text>
<text x="65.8" y="189.9">SN74AVC4T245PW</text>
</g>
<g font-size="2.3">
<text x="91.2" y="22.3">1V8</text>
<text x="40.4" y="27.3">1V8</text>
<text x="111.5" y="27.3">1V8</text>
<text x="62.7" y="38.7" transform="rotate(-90 62.7 38.7)">A2</text>
<text x="65.3" y="38.7" transform="rotate(-90 65.3 38.7)">A3</text>
<text x="67.8" y="38.7" transform="rotate(-90 67.8 38.7)">A5</text>
<text x="70.4" y="38.7" transform="rotate(-90 70.4 38.7)">B5</text>
<text x="72.9" y="38.7" transform="rotate(-90 72.9 38.7)">C5</text>
<text x="75.4" y="38.7" transform="rotate(-90 75.4 38.7)">D5</text>
<text x="78" y="38.7" transform="rotate(-90 78 38.7)">E1</text>
<text x="80.5" y="38.7" transform="rotate(-90 80.5 38.7)">E2</text>
<text x="83.1" y="38.7" transform="rotate(-90 83.1 38.7)">E3</text>
<text x="85.6" y="38.7" transform="rotate(-90 85.6 38.7)">E5</text>
<text x="88.1" y="38.7" transform="rotate(-90 88.1 38.7)">E4</text>
<text x="93.2" y="38.7" transform="rotate(-90 93.2 38.7)">B4</text>
<text x="48.6" y="50.1">A4</text>
<text x="183.2" y="52.2">1V8</text>
<text x="48.6" y="55.2">B2</text>
<text x="100.6" y="57.7">D2</text>
<text x="100.6" y="55.2">D3</text>
<text x="269" y="55.3">1V8</text>
<text x="279.2" y="55.3">0V85</text>
<text x="48.4" y="60.3">C2</text>
<text x="100.6" y="60.3">C4</text>
<text x="100.6" y="62.8">D4</text>
<text x="187.8" y="62.8">AG26</text>
<text x="188.1" y="60.3">AF23</text>
<text x="230.2" y="60.3">AG23 FPGA_TCK_L</text>
<text x="230.2" y="65.4">AG24 FPGA_TDI_L</text>
<text x="230.2" y="62.8">AD22 FPGA_TMS_L</text>
<text x="187.8" y="67.9">AG28</text>
<text x="230.2" y="67.9">AG27 FPGA_TDO_L</text>
<text x="65.3" y="75.7" transform="rotate(-90 65.3 75.7)">C3</text>
<text x="67.8" y="75.7" transform="rotate(-90 67.8 75.7)">D1</text>
<text x="70.4" y="75.7" transform="rotate(-90 70.4 75.7)">C1</text>
<text x="72.9" y="75.6" transform="rotate(-90 72.9 75.6)">B1</text>
<text x="80.5" y="75.6" transform="rotate(-90 80.5 75.6)">B3</text>
<text x="86.1" y="75.4">or MX66U1G45GXDI00</text>
<text x="155.7" y="74.1">1V8</text>
<text x="189.5" y="73">V20</text>
<text x="189.5" y="80.6">V19</text>
<text x="230.2" y="83.1">AE24</text>
<text x="230.2" y="80.6">AE26</text>
<text x="230.2" y="78.1">AF26</text>
<text x="189.6" y="85.7">Y20</text>
<text x="230.2" y="85.7">AF27</text>
<text x="230.2" y="88.2">AF25</text>
<text x="188.8" y="93.3">W19</text>
<text x="230.2" y="90.8">AD24</text>
<text x="56.2" y="98">1V8</text>
<text x="91.7" y="98">3V3</text>
<text x="188.8" y="98.4">W20</text>
<text x="230.2" y="100.9">AD23 FLASH_KU_CLK</text>
<text x="230.2" y="103.5">AD25 FLASH_KU_D0</text>
<text x="230.2" y="106">AD26 FLASH_KU_D1</text>
<text x="189.6" y="111.1">Y19</text>
<text x="230.2" y="113.6">AG22 FLASH_KU_CS_B</text>
<text x="230.2" y="108.5">AE22 FLASH_KU_D2</text>
<text x="230.2" y="111.1">AE23 FLASH_KU_D3</text>
<text x="62.8" y="116.2">1</text>
<text x="62.8" y="118.7">2</text>
<text x="87.9" y="118.7">15</text>
<text x="87.9" y="116.2">16</text>
<text x="164.1" y="117.3">SYSMON_DXP</text>
<text x="188" y="116.2">AA20</text>
<text x="62.8" y="121.2">3</text>
<text x="62.8" y="123.8">4</text>
<text x="87.9" y="123.8">13</text>
<text x="87.9" y="121.2">14</text>
<text x="101.4" y="124.9">FPGA_TCK</text>
<text x="230.2" y="123.8">AF24</text>
<text x="62.8" y="126.3">5</text>
<text x="62.8" y="128.9">6</text>
<text x="62.8" y="131.4">7</text>
<text x="87.9" y="131.4">10</text>
<text x="87.9" y="128.9">11</text>
<text x="87.9" y="126.3">12</text>
<text x="101.4" y="127.4">FPGA_TMS</text>
<text x="101.4" y="130">FPGA_TDI</text>
<text x="188" y="128.9">AA19</text>
<text x="230.2" y="128.9">AE27</text>
<text x="230.2" y="126.3">AF22</text>
<text x="241.1" y="130">1V8</text>
<text x="62.8" y="133.9">8</text>
<text x="87.9" y="133.9">9</text>
<text x="101.4" y="132.5">FPGA_PROG_B</text>
<text x="190.3" y="141.4">When the</text>
<text x="190.3" y="143.7">Low, the POR</text>
<text x="203" y="141.4">POR_OVERRIDE pin is</text>
<text x="208.1" y="143.7">delay is longer.</text>
<text x="56.2" y="148.8">1V8</text>
<text x="91.7" y="148.8">3V3</text>
<text x="190.3" y="146">When PUDC_B is Low, internal</text>
<text x="190.3" y="148.3">pull-up resistors are enabled on</text>
<text x="190.3" y="150.6">each SelectIO pin.</text>
<text x="62.8" y="167">1</text>
<text x="87.9" y="167">16</text>
<text x="62.8" y="169.5">2</text>
<text x="62.8" y="172">3</text>
<text x="87.9" y="172">14</text>
<text x="87.9" y="169.5">15</text>
<text x="62.8" y="174.6">4</text>
<text x="62.8" y="177.1">5</text>
<text x="62.8" y="179.7">6</text>
<text x="87.9" y="179.7">11</text>
<text x="87.9" y="177.1">12</text>
<text x="87.9" y="174.6">13</text>
<text x="101.4" y="175.7">FPGA_TDO</text>
<text x="101.4" y="178.2">FPGA_INIT_B</text>
<text x="62.8" y="182.2">7</text>
<text x="62.8" y="184.7">8</text>
<text x="87.9" y="184.7">9</text>
<text x="87.9" y="182.2">10</text>
<text x="101.4" y="180.8">FPGA_DONE</text>
<text x="203.2" y="191.9">Title</text>
<text x="213.4" y="194.5">Configuration</text>
<text x="203.2" y="199.6">Size</text>
<text x="205.8" y="202.1">A4</text>
<text x="213.4" y="199.6">Document Number</text>
<text x="213.4" y="202.1">u4FCP</text>
<text x="287.1" y="199.6">Rev</text>
<text x="289.6" y="202.1">2.0</text>
<text x="203.2" y="207.2">Date:</text>
<text x="216.5" y="207.2">Tuesday, October 22, 2024</text>
<text x="254" y="207.2">Sheet</text>
<text x="266.7" y="207.2">10</text>
<text x="274.4" y="207.2">of</text>
<text x="282" y="207.2">25</text>
</g>
<g font-size="2.3" fill="#004080">
<text x="64.3" y="46.4" transform="rotate(-90 64.3 46.4)">NC1</text>
<text x="66.9" y="46.4" transform="rotate(-90 66.9 46.4)">NC2</text>
<text x="69.4" y="46.4" transform="rotate(-90 69.4 46.4)">NC3</text>
<text x="72" y="46.4" transform="rotate(-90 72 46.4)">NC4</text>
<text x="74.5" y="46.4" transform="rotate(-90 74.5 46.4)">NC5</text>
<text x="77" y="46.4" transform="rotate(-90 77 46.4)">NC6</text>
<text x="79.6" y="46.4" transform="rotate(-90 79.6 46.4)">NC7</text>
<text x="82.1" y="46.4" transform="rotate(-90 82.1 46.4)">NC8</text>
<text x="84.7" y="46.4" transform="rotate(-90 84.7 46.4)">NC9</text>
<text x="87.2" y="47.6" transform="rotate(-90 87.2 47.6)">NC10</text>
<text x="89.7" y="47.6" transform="rotate(-90 89.7 47.6)">NC11</text>
<text x="94.8" y="46.6" transform="rotate(-90 94.8 46.6)">VCC</text>
<text x="54.4" y="51.7">RESET/RFU</text>
<text x="54.4" y="56.8">SCK</text>
<text x="90" y="59.4">SO/IO1</text>
<text x="91.1" y="56.8">SI/IO0</text>
<text x="54.4" y="61.9">CS</text>
<text x="86.9" y="64.4">HLOD/IO3</text>
<text x="89.5" y="61.9">WP/IO2</text>
<text x="196.6" y="61.9">VCCO_0</text>
<text x="196.6" y="64.4">VCCO_0</text>
<text x="219.8" y="64.4">TMS_0</text>
<text x="220" y="61.9">TCK_0</text>
<text x="66.9" y="69.7" transform="rotate(-90 66.9 69.7)">NC12</text>
<text x="69.4" y="69.7" transform="rotate(-90 69.4 69.7)">NC13</text>
<text x="72" y="69.7" transform="rotate(-90 72 69.7)">NC14</text>
<text x="74.5" y="69.7" transform="rotate(-90 74.5 69.7)">NC15</text>
<text x="82.1" y="69.7" transform="rotate(-90 82.1 69.7)">VSS</text>
<text x="196.6" y="69.5">VBATT</text>
<text x="219.8" y="69.5">TDO_0</text>
<text x="220.9" y="67">TDI_0</text>
<text x="196.6" y="74.6">VCCADC</text>
<text x="196.6" y="82.2">GNDADC</text>
<text x="210" y="79.7">PROGRAM_B_0</text>
<text x="217.5" y="82.2">INIT_B_0</text>
<text x="196.6" y="87.3">VREFP</text>
<text x="209" y="89.8">POR_OVERRIDE</text>
<text x="215.3" y="87.3">PUDC_B_0</text>
<text x="218" y="84.8">DONE_0</text>
<text x="196.6" y="94.9">VREFN</text>
<text x="215.7" y="92.4">RSVDGND</text>
<text x="196.6" y="100">VP</text>
<text x="213.3" y="105.1">D00_MOSI_0</text>
<text x="215.2" y="107.6">D01_DIN_0</text>
<text x="218.5" y="102.5">CCLK_0</text>
<text x="196.6" y="112.7">VN</text>
<text x="220.4" y="110.2">D02_0</text>
<text x="220.4" y="112.7">D03_0</text>
<text x="67.1" y="117.8">VCCA</text>
<text x="78.5" y="117.8">VCCB</text>
<text x="196.6" y="117.8">DXP</text>
<text x="208.7" y="115.2">RDWR_FCS_B_0</text>
<text x="67.1" y="120.3">1DIR</text>
<text x="67.1" y="122.9">2DIR</text>
<text x="67.1" y="125.4">1A1</text>
<text x="80.3" y="122.9">2OE</text>
<text x="80.3" y="120.3">1OE</text>
<text x="80.8" y="125.4">1B1</text>
<text x="221.4" y="125.4">M2_0</text>
<text x="67.1" y="127.9">1A2</text>
<text x="67.1" y="130.5">2A1</text>
<text x="80.8" y="130.5">2B1</text>
<text x="196.6" y="130.5">DXN</text>
<text x="221.4" y="130.5">M0_0</text>
<text x="221.4" y="127.9">M1_0</text>
<text x="67.1" y="133">2A2</text>
<text x="67.1" y="135.6">GND</text>
<text x="79.8" y="135.6">GND</text>
<text x="80.8" y="133">2B2</text>
<text x="67.1" y="168.6">VCCA</text>
<text x="67.1" y="171.1">1DIR</text>
<text x="67.1" y="173.6">2DIR</text>
<text x="78.5" y="168.6">VCCB</text>
<text x="80.3" y="173.6">2OE</text>
<text x="80.3" y="171.1">1OE</text>
<text x="67.1" y="176.2">1A1</text>
<text x="67.1" y="178.7">1A2</text>
<text x="80.8" y="176.2">1B1</text>
<text x="67.1" y="181.3">2A1</text>
<text x="67.1" y="183.8">2A2</text>
<text x="80.8" y="183.8">2B2</text>
<text x="80.8" y="181.3">2B1</text>
<text x="67.1" y="186.4">GND</text>
<text x="79.8" y="186.4">GND</text>
</g>
<g font-size="2.3" fill="#f00">
<text x="23.2" y="55">FLASH_KU_CLK</text>
<text x="107" y="55">FLASH_KU_D0</text>
<text x="107" y="57.6">FLASH_KU_D1</text>
<text x="23.2" y="60.1">FLASH_KU_CS_B</text>
<text x="107" y="60.1">FLASH_KU_D2</text>
<text x="107" y="62.7">FLASH_KU_D3</text>
<text x="239.1" y="77.9">FPGA_PROG_B_L</text>
<text x="239.1" y="80.4">FPGA_INIT_B_L</text>
<text x="239.1" y="83">FPGA_DONE_L</text>
<text x="40.9" y="123.6">FPGA_TCK_L</text>
<text x="40.9" y="126.2">FPGA_TMS_L</text>
<text x="40.9" y="128.7">FPGA_TDI_L</text>
<text x="40.9" y="131.2">FPGA_PROG_B_L</text>
<text x="43.5" y="174.4">FPGA_TDO_L</text>
<text x="43.5" y="177">FPGA_INIT_B_L</text>
<text x="43.5" y="179.5">FPGA_DONE_L</text>
</g>
<g font-size="2.3" fill="#000040">
<text x="164.6" y="73.1">3</text>
<text x="171.6" y="77.9" transform="rotate(-90 171.6 77.9)">2</text>
<text x="173.5" y="73.1">1</text>
</g>
<g font-size="2.3" fill="#00f">
<text x="73.4" y="126.2">DIR=H</text>
<text x="73.4" y="128.5">A -&gt; B1B2</text>
<text x="73.4" y="177">DIR=H</text>
<text x="73.4" y="179.3">A -&gt; B1B2</text>
</g>
<g font-size="1.6">
<text x="31.5" y="1.8">5</text>
<text x="90" y="1.8">4</text>
<text x="148.5" y="1.8">3</text>
<text x="206.9" y="1.8">2</text>
<text x="265.4" y="1.8">1</text>
<text x=".6" y="29.5">D</text>
<text x="295.3" y="29.5">D</text>
<text x=".6" y="80.8">C</text>
<text x="295.3" y="80.8">C</text>
<text x=".6" y="132.1">B</text>
<text x="295.3" y="132.1">B</text>
<text x=".6" y="183.4">A</text>
<text x="295.3" y="183.4">A</text>
<text x="31.5" y="209.3">5</text>
<text x="90" y="209.3">4</text>
<text x="148.5" y="209.3">3</text>
<text x="206.9" y="209.3">2</text>
<text x="265.4" y="209.3">1</text>
</g>
</svg>
